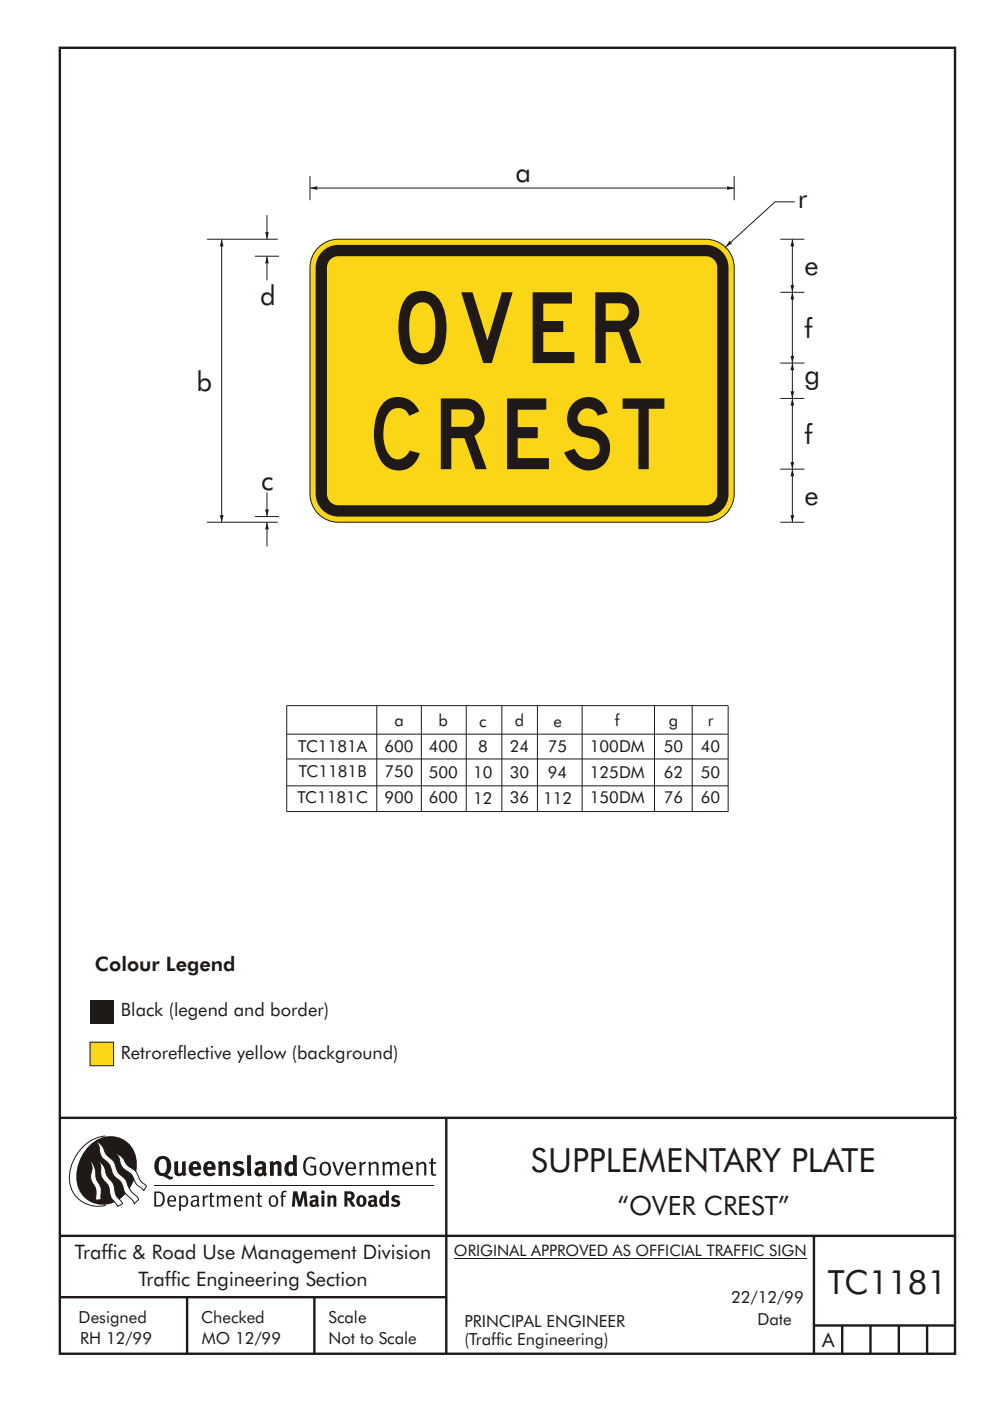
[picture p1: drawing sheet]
<svg xmlns="http://www.w3.org/2000/svg" width="210mm" height="297mm" viewBox="0 0 210 297" stroke-linecap="round" stroke-linejoin="round" font-family="sans-serif">
<g fill="none" stroke="#1f1a17" stroke-width=".51">
<path d="M12.7 10.1h189.9v276.9h-189.9zM12.7 237h190.3M94.7 236.9v50.1M12.7 262h190M12.7 275h82M39.7 275v12M66.7 275v12M172.7 262v25M172.7 281h30M178.7 281v6M184.7 281v6M190.7 281v6"/>
<path d="M196.7 281v6"/>
</g>
<path d="M96.3 266.7h74.7" fill="none" stroke="#1f1a17" stroke-width=".21"/>
<path d="M19.1 221h5v5h-5z" fill-rule="evenodd" fill="#fad617" stroke="#1f1a17" stroke-width=".21"/>
<path d="M19.1 212h5v5h-5z" fill="#1f1a17"/>
<g fill="none" stroke="#1f1a17" stroke-width=".21">
<path d="M60.8 155.7h93.6M79.9 149.6v22.5M89.4 149.6v22.5M98.9 149.6v22.5M106.5 149.6v22.5M114 149.6v22.5M123.5 149.6v22.5M138.9 149.6v22.5M146.9 149.6v22.5M154.4 149.6h-93.6v22.5h93.7M154.5 149.6v22.5M60.8 166.6h93.7"/>
<path d="M60.9 160.9h93.6"/>
</g>
<path d="M67.5 52.5a6 6 0 0 1 4.3-1.8h78a6 6 0 0 1 6 6v48a6 6 0 0 1-6 6h-78a6 6 0 0 1-6-6v-48a6 6 0 0 1 1.7-4.2z" fill-rule="evenodd" fill="#fad617" stroke="#1f1a17" stroke-width=".21"/>
<path d="M168.1 99.5v11.2" fill="none" stroke="#1f1a17" stroke-width=".21"/>
<g fill="#1f1a17">
<path d="M168.1 99.5l.4 1.5h-.8l.4-1.5 .4 1.5z" fill-rule="evenodd"/>
<path d="M167.7 109.2h.8l-.4 1.5 .4-1.5-.4 1.5z" fill-rule="evenodd"/>
</g>
<path d="M168.1 50.7v11.3" fill="none" stroke="#1f1a17" stroke-width=".21"/>
<g fill="#1f1a17">
<path d="M168.1 50.7l.4 1.5h-.8l.4-1.5 .4 1.5z" fill-rule="evenodd"/>
<path d="M167.7 60.5h.8l-.4 1.5 .4-1.5-.4 1.5z" fill-rule="evenodd"/>
</g>
<path d="M168.1 77v7.5" fill="none" stroke="#1f1a17" stroke-width=".21"/>
<g fill="#1f1a17">
<path d="M168.1 77l.4 1.5h-.8l.4-1.5 .4 1.5z" fill-rule="evenodd"/>
<path d="M167.7 83h.8l-.4 1.5 .4-1.5-.4 1.5z" fill-rule="evenodd"/>
</g>
<path d="M168.1 84.5v15" fill="none" stroke="#1f1a17" stroke-width=".21"/>
<g fill="#1f1a17">
<path d="M168.1 84.5l.4 1.5h-.8l.4-1.5 .4 1.5z" fill-rule="evenodd"/>
<path d="M167.7 98h.8l-.4 1.5 .4-1.5-.4 1.5z" fill-rule="evenodd"/>
</g>
<path d="M56.6 110.7v5.2" fill="none" stroke="#1f1a17" stroke-width=".21"/>
<path d="M56.6 110.7l.4 1.5h-.7z" fill-rule="evenodd" fill="#1f1a17"/>
<path d="M56.6 54.3v5.2" fill="none" stroke="#1f1a17" stroke-width=".21"/>
<path d="M56.6 54.3l.4 1.5h-.7z" fill-rule="evenodd" fill="#1f1a17"/>
<path d="M56.6 104.4v5.1" fill="none" stroke="#1f1a17" stroke-width=".21"/>
<path d="M56.3 108h.7l-.4 1.5z" fill-rule="evenodd" fill="#1f1a17"/>
<path d="M56.6 45.6v5.1" fill="none" stroke="#1f1a17" stroke-width=".21"/>
<path d="M56.3 49.2h.7l-.4 1.5z" fill-rule="evenodd" fill="#1f1a17"/>
<path d="M168.1 62v15" fill="none" stroke="#1f1a17" stroke-width=".21"/>
<g fill="#1f1a17">
<path d="M168.1 62l.4 1.5h-.8l.4-1.5 .4 1.5z" fill-rule="evenodd"/>
<path d="M167.7 75.5h.8l-.4 1.5 .4-1.5-.4 1.5z" fill-rule="evenodd"/>
</g>
<path d="M43.9 50.7h15M165.5 50.7h5.2M168.6 42.8h-4.2l-10.4 9.6M165.5 62h5.2M165.5 77h5.2M165.5 84.5h5.2M165.5 99.5h5.2M43.9 110.7h15M165.5 110.7h5.2" fill="none" stroke="#1f1a17" stroke-width=".21"/>
<path d="M154.8 51l.5 .6-1.3 .8z" fill-rule="evenodd" fill="#1f1a17"/>
<path d="M54.1 54.3h5.1M54.1 109.5h5.1" fill="none" stroke="#1f1a17" stroke-width=".21"/>
<path d="M68.1 53.6a4.8 4.8 0 0 1 3.7-1.7h78a4.8 4.8 0 0 1 4.8 4.8v48a4.8 4.8 0 0 1-4.8 4.8h-78a4.8 4.8 0 0 1-4.8-4.8v-48a4.8 4.8 0 0 1 1.1-3.1z" fill-rule="evenodd" fill="#1f1a17"/>
<path d="M70.3 54.9l.9-.5 .6-.1h78a2.42 2.42 0 0 1 2.4 2.4v48a2.42 2.42 0 0 1-2.4 2.4h-78a2.42 2.42 0 0 1-2.4-2.4v-48a2.41 2.41 0 0 1 .9-1.8z" fill-rule="evenodd" fill="#fad617"/>
<path d="M65.8 39.9h90" fill="none" stroke="#1f1a17" stroke-width=".21"/>
<g fill="#1f1a17">
<path d="M154.3 39.5l1.5 .4-1.5 .4 1.5-.4-1.5 .4z" fill-rule="evenodd"/>
<path d="M65.8 39.9l1.5-.4v.8z" fill-rule="evenodd"/>
</g>
<path d="M65.8 37.3v5.1M155.8 37.3v5.1M47 50.7v60" fill="none" stroke="#1f1a17" stroke-width=".21"/>
<g fill="#1f1a17">
<path d="M47 50.7l.4 1.5h-.8l.4-1.5 .4 1.5z" fill-rule="evenodd"/>
<path d="M46.6 109.2h.8l-.4 1.5 .4-1.5-.4 1.5z" fill-rule="evenodd"/>
<path d="M64.9 245.6a1.61 1.61 0 0 1 2.1 .1l-.2 .2a1.17 1.17 0 0 0-1.4-.1 1.17 1.17 0 0 0-.6 1.2 1.42 1.42 0 0 0 1.2 1.9l.7-.2v-1.2h-.8l-.1-.4h1.3v1.9a1.82 1.82 0 0 1-2.2-.1 1.82 1.82 0 0 1-.6-2.1l.2-.7z" fill-rule="evenodd"/>
<path d="M68.2 246.6a1.77 1.77 0 0 0 .4 2.6 1.39 1.39 0 0 0 1.4-.5 1.39 1.39 0 0 0 .2-1.5 1.19 1.19 0 0 0-2-.6zM68.5 246.8a.83 .83 0 0 1 1 .1 .83 .83 0 0 1 .2 1 .75 .75 0 0 1-.6 1 .75 .75 0 0 1-.8-.8v-.9z" fill-rule="evenodd"/>
<path d="M70.5 246.4l.4-.1 .8 2.4 .8-2.3h.5l-1.1 2.8h-.4z" fill-rule="evenodd"/>
<path d="M73.6 246.7a1.74 1.74 0 0 0 .5 2.5h.9l.5-.3-.2-.3a.89 .89 0 0 1-1.1 .2 .89 .89 0 0 1-.4-.9h1.7a1.15 1.15 0 0 0-.4-1.4 1.15 1.15 0 0 0-1.5 .2zM74 246.9a.67 .67 0 0 1 .8-.1 .67 .67 0 0 1 .3 .7h-1.3z" fill-rule="evenodd"/>
<path d="M76.2 246.4l.4-.1 .1 .5 .5-.4 .5-.1-.2 .5a.61 .61 0 0 0-.8 .6v1.8h-.4z" fill-rule="evenodd"/>
<path d="M78.1 246.4l.5-.1 .1 .5a.89 .89 0 0 1 .9-.5 .89 .89 0 0 1 .7 .8v2.1h-.4v-2.1l-.1-.3-.3-.1-.8 .4v2.1h-.4z" fill-rule="evenodd"/>
<path d="M81.1 246.4l.4-.1 .1 .4a.83 .83 0 0 1 .8-.4 .83 .83 0 0 1 .7 .5 .86 .86 0 0 1 .9-.5 .86 .86 0 0 1 .7 .8v2.1h-.4l-.1-2.3a.5 .5 0 0 0-.8 0l-.2 .2v2.1h-.5v-2.2l-.4-.3-.7 .4v2.1h-.4z" fill-rule="evenodd"/>
<path d="M85.7 246.7a1.74 1.74 0 0 0 .5 2.5h.9l.5-.3-.2-.3a.89 .89 0 0 1-1.1 .2 .89 .89 0 0 1-.4-.9h1.7a1.15 1.15 0 0 0-.5-1.4 1.15 1.15 0 0 0-1.4 .2zM86 246.9a.67 .67 0 0 1 .9-.1 .67 .67 0 0 1 .3 .7h-1.3z" fill-rule="evenodd"/>
<path d="M88.3 246.4l.4-.1 .1 .5a.89 .89 0 0 1 .9-.5 .89 .89 0 0 1 .7 .8v2.1h-.4v-2.1l-.1-.3-.3-.1-.8 .4v2.1h-.4z" fill-rule="evenodd"/>
<path d="M91.5 245.7l.4-.2v.9h.7l-.2 .3h-.5v2.1l.1 .1h.5l.1 .3a.71 .71 0 0 1-1.2-.5v-2h-.3v-.3h.3z" fill-rule="evenodd"/>
<path d="M37 246.3l.8-.2v2a.46 .46 0 0 0 .2 .7 .46 .46 0 0 0 .6-.3v-2.2l.8-.1v2.3l.2 .6-.6 .3-.2-.3a1.03 1.03 0 0 1-1.2 .2 1.03 1.03 0 0 1-.6-1z" fill-rule="evenodd"/>
<path d="M40.4 246.6a1.64 1.64 0 0 0 0 2.3 1.64 1.64 0 0 0 2.3 .1l-.4-.5a.78 .78 0 0 1-.9 .3 .78 .78 0 0 1-.5-.8h1.8a1.37 1.37 0 0 0-.6-1.6 1.37 1.37 0 0 0-1.7 .2zM41 246.9a.48 .48 0 0 1 .7-.1 .48 .48 0 0 1 .2 .6h-1z" fill-rule="evenodd"/>
<path d="M43.5 246.6a1.65 1.65 0 0 0-.2 2 1.65 1.65 0 0 0 1.9 .7l.5-.3-.3-.5a.78 .78 0 0 1-.9 .3 .78 .78 0 0 1-.5-.8h1.8a1.37 1.37 0 0 0-.6-1.6 1.37 1.37 0 0 0-1.7 .2zM44.1 246.9a.48 .48 0 0 1 .6-.1 .48 .48 0 0 1 .2 .6h-.9z" fill-rule="evenodd"/>
<path d="M46.3 246.4l.7-.3 .1 .4a.95 .95 0 0 1 1-.3 .95 .95 0 0 1 .7 .9v2.2h-.8v-2.3l-.3-.2-.5 .3v2.2h-.8z" fill-rule="evenodd"/>
<path d="M49.7 246.5a1.73 1.73 0 0 1 2-.1l-.2 .6-.6-.2a.42 .42 0 0 0-.6 .3l.2 .2a1.23 1.23 0 0 1 1.4 1 1.47 1.47 0 0 1-2.3 .9l-.3-.1 .3-.6 .7 .3a.47 .47 0 0 0 .7-.3 .87 .87 0 0 0-1-.6l-.4-.2-.1-.4z" fill-rule="evenodd"/>
<path d="M54.1 246.6l.3 .6 .3-.2a.62 .62 0 0 1 .9 0v.4a1.21 1.21 0 0 0-1.3 .3 1.21 1.21 0 0 0-.2 1.4 1.19 1.19 0 0 0 1.7 0l.5 .3 .4-.4-.3-.4v-1.3a.96 .96 0 0 0-1.3-1.1zM55 248.1l.6-.1v.6a.43 .43 0 0 1-.6 .1 .43 .43 0 0 1 0-.6z" fill-rule="evenodd"/>
<path d="M57.2 246.4l.7-.3 .1 .4a.95 .95 0 0 1 1-.3 .95 .95 0 0 1 .7 .9v2.2h-.8v-2.3l-.3-.2-.5 .3v2.2h-.8z" fill-rule="evenodd"/>
<path d="M62.2 244.8v1.6a1.29 1.29 0 0 0-1.4 .1 1.29 1.29 0 0 0-.5 1.3 1.24 1.24 0 0 0 .5 1.4 1.24 1.24 0 0 0 1.5-.1l.1 .2h.7l-.1-4.3zM61.5 246.9h.4l.3 .1v1.5l-.3 .2a.48 .48 0 0 1-.6-.5 1.52 1.52 0 0 1 .2-1.3z" fill-rule="evenodd"/>
<path d="M52.4 245l.8-.2 .2 4.5h-.8l-.1-.2z" fill-rule="evenodd"/>
</g>
<path d="M22.4 240.9a9 9 0 0 0-7.4 10.8 6.2 6.2 0 0 0 7.5 3.9M32.7 251.4h59.4" fill="none" stroke="#1f1a17" stroke-width=".21"/>
<path d="M19.1 242.7a5.7 5.7 0 0 1 6.5-1.4 5.7 5.7 0 0 1 3.4 5.7 8.6 8.6 0 0 1-6.2 8.4 5.7 5.7 0 0 1-6.5-7.1 9.9 9.9 0 0 1 2.8-5.6z" fill-rule="evenodd" fill="#1f1a17"/>
<path d="M24.4 244.6a3.1 3.1 0 0 1 2.3 2.1l.8 .8a3.2 3.2 0 0 1 2 2.3l.4 .7 1.2 1-.6 .9-.2-.3a3.5 3.5 0 0 1-1.9-2 3.8 3.8 0 0 0-2.1-2.2 3.5 3.5 0 0 1-1-2.3zM20.4 242a3.4 3.4 0 0 1 1.9 2.4l.7 .9a3.3 3.3 0 0 1 1.7 2.5 4.4 4.4 0 0 0 1.7 2l.3 .3a6.1 6.1 0 0 0 2.5 3.7l.2 .5-.9 .9a6.1 6.1 0 0 0-1.9-2.2l-.4-.7a3.6 3.6 0 0 0-1.9-2.8l-.6-1.1a3.6 3.6 0 0 0-1.9-2.8 3.7 3.7 0 0 1-.8-2.4zM21 246.2a3.4 3.4 0 0 1 1.5 2.7l.6 .9a3.8 3.8 0 0 1 1.4 3.1l.3 .8 1.2 1.5-1 .6-.5-.8a3.2 3.2 0 0 1-1.3-2.8 4.3 4.3 0 0 0-1.4-2.2 4.7 4.7 0 0 1-.5-2.9zM19.2 246.1a5.1 5.1 0 0 1 1.2 3.7l.3 .7a3.1 3.1 0 0 1 .7 3l.1 .8-1.1 .2-.1-.8a3.5 3.5 0 0 0-.9-3.2 3.6 3.6 0 0 1 .1-2.6z" fill-rule="evenodd" fill="#fff" stroke="#1f1a17" stroke-width=".21"/>
<g fill="#1f1a17">
<path d="M33.4 245.5a2.51 2.51 0 0 0 .4 3.7l.8 .2a2.78 2.78 0 0 0 2 .6l.2-.5h-.6l-.7-.4a2.56 2.56 0 0 0 0-3.8 1.83 1.83 0 0 0-2.1 .2zM34 245.9a.87 .87 0 0 1 1 0 .87 .87 0 0 1 .4 .9v.4a1.17 1.17 0 0 1-.9 1.5h-.3a2.38 2.38 0 0 1-.2-2.8z" fill-rule="evenodd"/>
<path d="M33.1 252.9v2.6a1.12 1.12 0 0 0 1.2-.3 1.12 1.12 0 0 0 .2-1.1l-.1-.6-.3-.4zM32.7 252.6h1.1a1.67 1.67 0 0 1 1.2 1.7 1.67 1.67 0 0 1-1.3 1.5h-1zM36.1 253.9l-.2 .6h1.1a.55 .55 0 0 0-.3-.7 .55 .55 0 0 0-.6 .1zM35.8 253.8a.95 .95 0 0 1 1.2-.2 .95 .95 0 0 1 .4 1.1h-1.5a.72 .72 0 0 0 .4 .8 .72 .72 0 0 0 .9-.1l.1 .2a1.15 1.15 0 0 1-1.5 0 1.15 1.15 0 0 1-.2-1.5zM38.4 254.1v1.2a.7 .7 0 0 0 .9 .1 .7 .7 0 0 0 .2-.9 .61 .61 0 0 0-.4-.7 .61 .61 0 0 0-.7 .3zM38 253.5l.3-.1 .1 .4a.95 .95 0 0 1 1.2-.1 .95 .95 0 0 1 .3 1.1 .92 .92 0 0 1-.5 1 .92 .92 0 0 1-1-.2v1.1l-.4 .1zM40.9 254.9a.5 .5 0 0 0 .2 .7 .5 .5 0 0 0 .7-.3v-.7zM40.5 253.8a1 1 0 0 1 1.7 .2v1.4l.2 .3-.2 .2-.3-.3a.78 .78 0 0 1-1.4-.1 .78 .78 0 0 1 .8-1.1h.5a.58 .58 0 0 0-.3-.7 .58 .58 0 0 0-.7 .3zM43 253.5l.3-.1 .1 .4 .3-.3h.5l-.2 .3a.52 .52 0 0 0-.6 .6v1.4h-.4zM44.6 252.9l.4-.1-.1 .7h.6l-.1 .3h-.5v1.5a.35 .35 0 0 0 .6 .3v.2a.57 .57 0 0 1-.6 .1 .57 .57 0 0 1-.3-.5v-1.6h-.3v-.3h.3zM45.9 253.5l.4-.1 .1 .4 .2-.2a.64 .64 0 0 1 1 .2 .7 .7 0 0 1 .8-.4 .7 .7 0 0 1 .5 .7v1.7h-.4v-1.7l-.2-.3-.7 .3v1.7h-.3v-1.6a.38 .38 0 0 0-.3-.5 .38 .38 0 0 0-.5 .3l-.1 .1v1.7h-.4zM50.2 253.9l-.2 .6h1.1a.55 .55 0 0 0-.2-.7 .55 .55 0 0 0-.7 .1zM49.9 253.8a.95 .95 0 0 1 1.2-.2 .95 .95 0 0 1 .4 1.1h-1.5a.72 .72 0 0 0 .4 .8 .72 .72 0 0 0 .9-.1l.1 .2a1.15 1.15 0 0 1-1.5 0 1.15 1.15 0 0 1-.2-1.5zM52.1 253.5l.3-.1 .1 .4a.72 .72 0 0 1 .8-.4 .72 .72 0 0 1 .6 .7v1.7h-.4v-1.5a.45 .45 0 0 0-.3-.6 .45 .45 0 0 0-.5 .3l-.2 .1v1.7h-.3zM54.7 252.9l.4-.1v.7h.6l-.1 .3h-.5v1.5a.35 .35 0 0 0 .5 .3v.2a.57 .57 0 0 1-.6 .1 .57 .57 0 0 1-.3-.5v-1.6h-.3v-.3h.3zM57.6 253.9l-.2 .7a.65 .65 0 0 0 .3 .9 .65 .65 0 0 0 .8-.3l.1-.1a.93 .93 0 0 0-.7-1.4zM57.3 253.8a1.12 1.12 0 0 1 1.4 0 1.12 1.12 0 0 1 .2 1.4 1.01 1.01 0 0 1-1.2 .7 1.01 1.01 0 0 1-.7-1.2zM59.9 252.6l.5-.2 .5 .2-.2 .2-.3-.1-.3 .2v.6h.6l-.1 .3h-.5v2h-.4v-2h-.2v-.3h.2zM62.2 252.6l-.3 3.2h.7l.1-2.2 .6 2.2h.5l.7-2.2 .1 2.2h.7l-.3-3.2h-.9l-.5 2.1-.5-2.1zM65.7 253.7l.3 .5a.51 .51 0 0 1 .5-.3 .51 .51 0 0 1 .4 .4v.1a.88 .88 0 0 0-1.1 .3 .88 .88 0 0 0 .2 1.1 .9 .9 0 0 0 1.1-.1l.3 .3 .4-.4-.3-.3v-1.1a.87 .87 0 0 0-.4-.8 .87 .87 0 0 0-1 .1zM66.4 254.9l.5-.1v.5l-.1 .1h-.3l-.2-.1zM68.2 253.5v2.3h.6v-2.4zM68.1 252.8a.4 .4 0 0 0 .8 0 .4 .4 0 0 0-.8 0zM69.4 253.5l.1 2.3h.6v-1.7a.33 .33 0 0 1 .4-.2 .33 .33 0 0 1 .2 .4v1.5h.7v-1.7a.75 .75 0 0 0-.6-.7 .75 .75 0 0 0-.8 .3v-.3zM73.1 252.6v3.2h.6v-1.3l.3 .2 .7 1.1h.7l-.9-1.4a.94 .94 0 0 0 .7-1 .94 .94 0 0 0-.9-.8zM73.7 253.1a.51 .51 0 0 1 .7 .1 .51 .51 0 0 1-.1 .8h-.6zM75.9 253.7a1.19 1.19 0 0 0-.1 1.8 1.19 1.19 0 0 0 1.7-.1 1.19 1.19 0 0 0 0-1.6 1.19 1.19 0 0 0-1.6-.1zM76.5 253.9h.2a.99 .99 0 0 1 0 1.5 1.06 1.06 0 0 1-.2-1.5zM78.1 253.7l.3 .5a.51 .51 0 0 1 .5-.3 .51 .51 0 0 1 .4 .4v.1a.88 .88 0 0 0-1.1 .3 .88 .88 0 0 0 .2 1.1 .9 .9 0 0 0 1.1-.1l.3 .3 .4-.4-.2-.3v-1.1a.87 .87 0 0 0-.5-.8 .87 .87 0 0 0-1 .1zM78.9 254.9l.4-.1v.5l-.1 .1h-.3l-.2-.1zM81.9 252.4v1.2a1.2 1.2 0 0 0-1.4 .5 1.2 1.2 0 0 0 .2 1.5l.5 .3 .8-.2v.1h.6l-.1-3.3zM81.4 254l.5 .1-.1 1.2a.46 .46 0 0 1-.5 0 .46 .46 0 0 1-.2-.6zM83.3 253.6a.79 .79 0 0 0-.2 1 .79 .79 0 0 0 1 .3 .33 .33 0 0 1 0 .5 .33 .33 0 0 1-.5 0l-.5-.2-.2 .4a1.15 1.15 0 0 0 1.2 .3 1.15 1.15 0 0 0 .8-1 1.49 1.49 0 0 0-1.2-.7 .4 .4 0 0 1 .3-.4 .4 .4 0 0 1 .4 .1l.2 .1 .2-.4a1.47 1.47 0 0 0-1.5 0z" fill-rule="evenodd"/>
</g>
<g font-size="15" fill="#1f1a17">
<text x="84.5" y="77">OVER</text>
<text x="79.3" y="99.5">CREST</text>
</g>
<g font-size="7.1" fill="#1f1a17">
<text x="112.7" y="248.4">SUPPLEMENTARY PLATE</text>
<text x="175.6" y="274.3">TC1181</text>
</g>
<g font-size="5.8" fill="#1f1a17">
<text x="109.3" y="38.6">a</text>
<text x="169.3" y="44.1">r</text>
<text x="170.7" y="58.3">e</text>
<text x="55.2" y="64.7">d</text>
<text x="170.7" y="71.7">f</text>
<text x="41.7" y="82.9">b</text>
<text x="170.7" y="81.4">g</text>
<text x="170.7" y="94.2">f</text>
<text x="55.4" y="104">c</text>
<text x="170.7" y="107.1">e</text>
</g>
<text font-size="5.6" fill="#1f1a17" x="131" y="257.6">“OVER CREST”</text>
<g font-size="4.2" fill="#1f1a17">
<text x="20.1" y="205.9">Colour Legend</text>
<text x="15.9" y="267">Traffic &amp; Road Use Management Division</text>
<text x="29.4" y="272.6">Traffic Engineering Section</text>
<text x="174.4" y="285.6">A</text>
</g>
<g font-size="3.9" fill="#1f1a17">
<text x="25.7" y="215.5">Black (legend and border)</text>
<text x="25.7" y="224.5">Retroreflective yellow (background)</text>
</g>
<g font-size="3.5" fill="#1f1a17">
<text x="83.7" y="153.9">a</text>
<text x="93.1" y="154">b</text>
<text x="101.7" y="154.1">c</text>
<text x="109.2" y="154">d</text>
<text x="117.4" y="154.1">e</text>
<text x="130.5" y="154">f</text>
<text x="141.9" y="154">g</text>
<text x="150.2" y="154">r</text>
<text x="63.3" y="159.4">TC1181A</text>
<text x="81.6" y="159.4">600</text>
<text x="91" y="159.5">400</text>
<text x="101.4" y="159.5">8</text>
<text x="108.1" y="159.5">24</text>
<text x="116.3" y="159.5">75</text>
<text x="125.2" y="159.4">100DM</text>
<text x="140.8" y="159.4">50</text>
<text x="148.7" y="159.5">40</text>
<text x="63.4" y="164.8">TC1181B</text>
<text x="81.6" y="164.8">750</text>
<text x="91" y="164.9">500</text>
<text x="100.4" y="165">10</text>
<text x="108.1" y="164.9">30</text>
<text x="116.3" y="165">94</text>
<text x="125.2" y="164.9">125DM</text>
<text x="140.8" y="164.9">62</text>
<text x="148.7" y="164.9">50</text>
<text x="63.1" y="170.3">TC1181C</text>
<text x="81.6" y="170.3">900</text>
<text x="91" y="170.3">600</text>
<text x="100.4" y="170.4">12</text>
<text x="108.1" y="170.3">36</text>
<text x="115.2" y="170.4">112</text>
<text x="125.2" y="170.3">150DM</text>
<text x="140.8" y="170.3">76</text>
<text x="148.7" y="170.3">60</text>
<text x="16.7" y="280.5">Designed</text>
<text x="42.7" y="280.5">Checked</text>
<text x="69.7" y="280.5">Scale</text>
<text x="98.5" y="281.4">PRINCIPAL ENGINEER</text>
<text x="155.1" y="276.3">22/12/99</text>
<text x="160.7" y="281">Date</text>
<text x="17" y="284.9">RH 12/99</text>
<text x="42.8" y="284.9">MO 12/99</text>
<text x="69.7" y="285">Not to Scale</text>
<text x="98.5" y="285.1">(Traffic Engineering)</text>
</g>
<text font-size="3.4" fill="#1f1a17" x="96.3" y="266.3">ORIGINAL APPROVED AS OFFICIAL TRAFFIC SIGN</text>
</svg>
